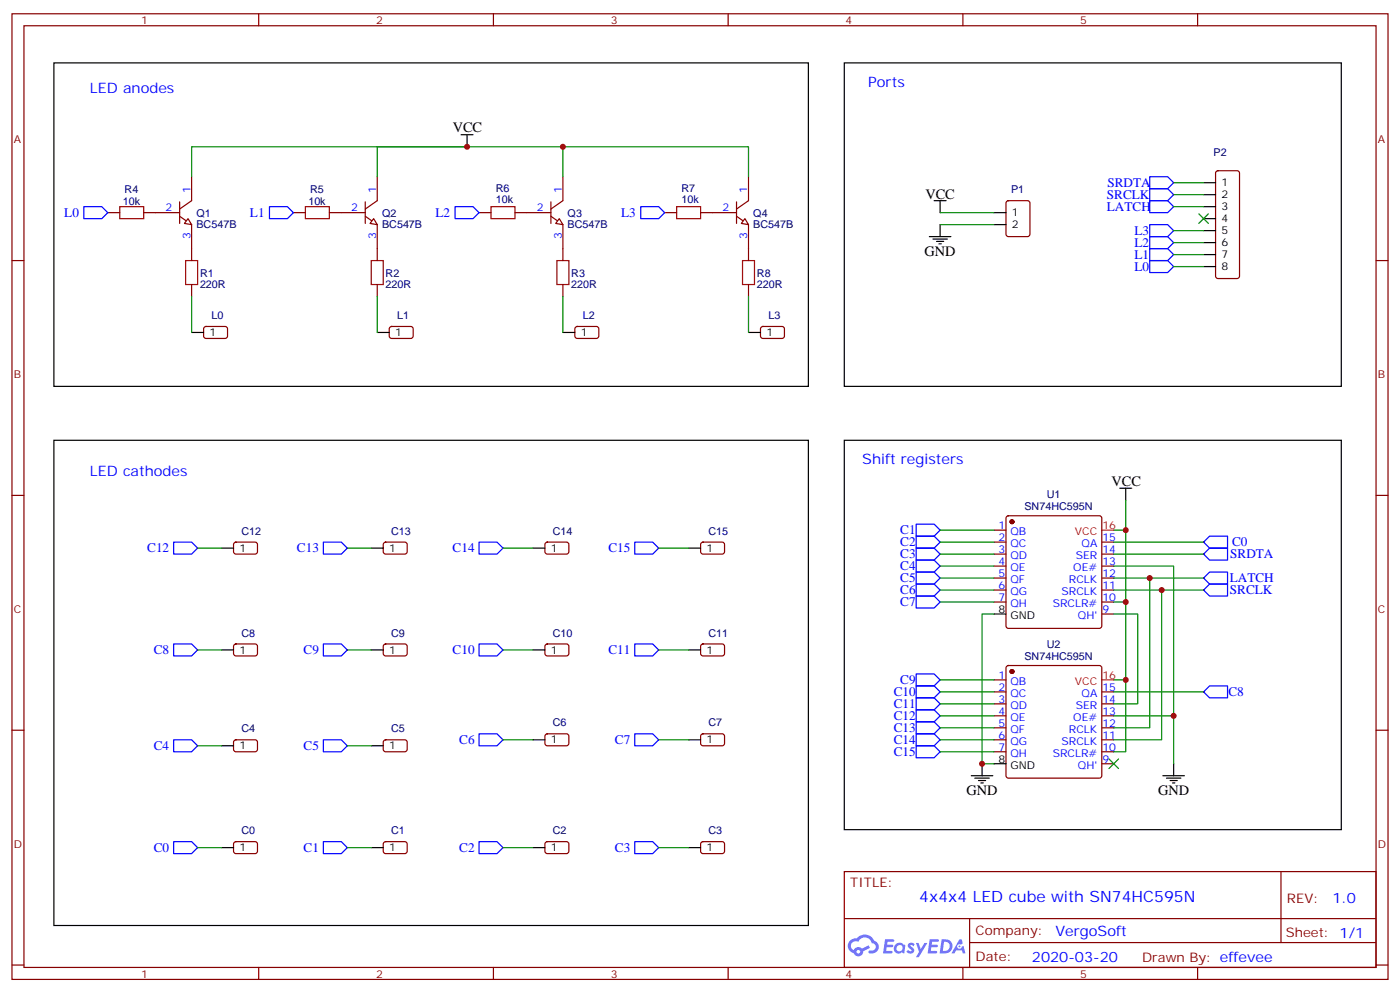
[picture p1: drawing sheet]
<svg xmlns="http://www.w3.org/2000/svg" width="412mm" height="292mm" viewBox="0 0 412 292" stroke-linecap="round" stroke-linejoin="round" font-family="sans-serif">
<path d="M15.9 18.5h222.2v95.3h-222.2zM248.7 18.5h146.4v95.3h-146.4zM15.9 129.6h222.2v142.9h-222.2zM248.7 129.6h146.4v114.7h-146.4z" fill="none" stroke="#000" stroke-width=".35"/>
<g fill="none" stroke="#870000" stroke-width=".35">
<path d="M3.5 4.1h405.4v284.3h-405.4zM7.1 7.6h398.2v277.3h-398.2zM76.2 4.1v3.5M145.3 4.1v3.5M214.5 4.1v3.5M283.6 4.1v3.5M352.8 4.1v3.5M3.5 76.7h3.6M405.3 76.7h3.6M3.5 145.9h3.6M405.3 145.9h3.6M3.5 215h3.6"/>
<path d="M405.3 215h3.6M248.7 256.6h156.6v28.3h-156.6zM377.3 256.7v20.8M248.7 270.5h156.5M285.6 277.5h119.6M285.6 270.5v14.1M3.5 284.2h3.6M76.2 284.9v3.5M145.3 284.9v3.5M214.5 284.9v3.5M283.6 284.9v3.5M352.8 284.9v3.5"/>
<path d="M405.3 284.2h3.6"/>
</g>
<g fill="#5487ff">
<path d="M267.7 277.8a1.22 1.22 0 0 1 1.7 .3l-.4 .6a.47 .47 0 0 0-.3-.4 .47 .47 0 0 0-.5 .1l.1 .3a1.14 1.14 0 0 1 .8 1.7 1.14 1.14 0 0 1-1.9 0l-.2-.2 .5-.5 .7 .4a.29 .29 0 0 0 .3-.2 .29 .29 0 0 0-.2-.4 1.04 1.04 0 0 1-.6-1.7z"/>
<path d="M260.7 276.6h2.4l.3 .2-.2 .5h-1.8l-.1 .9h1.5l.3 .3-.3 .4h-1.6l-.2 1.1 1.7 .1 .2 .3-.2 .3h-2.6z"/>
<path d="M273.8 276.6h2.4l.3 .2-.1 .5h-1.8l-.2 .9h1.6l.3 .3-.4 .4h-1.6l-.1 1.1 1.7 .1 .2 .3-.2 .3h-2.6z"/>
<path d="M282.6 276.6h.7l.3 1.2-.6 .3a.69 .69 0 0 0-1 .3 .69 .69 0 0 0 .4 1 .69 .69 0 0 0 .9-.6l.5-.3 .6 2.2h-.8l-.2-.9h-1.8l-.5 .9h-.8z"/>
<path d="M269.8 277.7h.8l.6 1.8 1.1-1.8h.9l-2.6 4.1h-.8l.9-1.5z"/>
<path d="M277.4 276.6l-.6 4.1h1.3a2.11 2.11 0 0 0 2.5-2.1 2.11 2.11 0 0 0-2.5-2zM278.1 277.3a1.39 1.39 0 0 1 1.7 1.4 1.39 1.39 0 0 1-1.8 1.3h-.3z"/>
<path d="M263.7 278.2a1.54 1.54 0 0 0-.1 2.1 1.54 1.54 0 0 0 2.2 .2l.6 .2 .3-2.3-.2-.2-.4-.1a1.49 1.49 0 0 0-2.4 .1zM264 279.2a.94 .94 0 0 1 1.8 0 .94 .94 0 0 1-1.8 0z"/>
<path d="M250.4 276.9a2.18 2.18 0 0 0 1.1 3.8 1.44 1.44 0 0 0 1.6 .9 1.44 1.44 0 0 0 1.2-1.5l2-1-.5-.7-1.9 .9a1.47 1.47 0 0 0-2.4 .5 1.39 1.39 0 0 1-.7-2 1.39 1.39 0 0 1 2-.4 2.12 2.12 0 0 1 2.2-1.3 2.12 2.12 0 0 1 1.9 1.6 1.14 1.14 0 0 1 1.1 1.5 1.14 1.14 0 0 1-1.7 .7 .43 .43 0 0 0-.5 .3 .43 .43 0 0 0 .4 .5 1.98 1.98 0 0 0 2.5-1.2 1.98 1.98 0 0 0-1.2-2.5 3.1 3.1 0 0 0-5.3-.7l-.9 .1zM252.3 280.2a.55 .55 0 0 1 1.1 0 .55 .55 0 0 1-1.1 0z"/>
<circle cx="282.6" cy="278.7" r=".26"/>
</g>
<g fill="none" stroke="#870000" stroke-width=".35">
<path d="M52.9 59.4v6.4M56.4 59.1l-3.5 2.5M296.6 59.3l.4-.2h5.7l.6 .4 .1 9.5-.5 .6-5.9 .1-.6-.5-.1-9.4zM52.9 63.7l3.5 2.4M292.8 156.1h3.5M292.8 159.6h3.5M296.6 152.1l.4-.2h26.8l.5 .2 .3 .5v31.7l-.3 .5-.5 .2h-26.8l-.5-.2-.2-.5v-31.7zM324.6 159.6h3.5M292.8 163.2h3.5M292.8 166.7h3.5M292.8 170.2h3.5M292.8 173.7h3.5"/>
<path d="M292.8 177.3h3.5M324.6 163.2h3.5M324.6 166.7h3.5M324.6 170.2h3.5M324.6 173.7h3.5M324.6 177.3h3.5M296.6 196.2l.4-.2h26.8l.5 .2 .3 .5v31.7l-.3 .5-.5 .2h-26.8l-.5-.2-.2-.5v-31.7zM324.6 180.8h3.5M292.8 200.2h3.5M292.8 203.7h3.5M292.8 207.3h3.5M292.8 210.8h3.5"/>
<path d="M292.8 214.3h3.5M292.8 217.8h3.5M324.6 203.7h3.5M324.6 207.3h3.5M324.6 210.8h3.5M324.6 214.3h3.5M324.6 217.8h3.5M292.8 221.4h3.5M324.6 221.4h3.5M324.6 224.9h3.5"/>
</g>
<path d="M292.8 62.6h3.5M292.8 66.1h3.5M292.8 180.8h3.5M292.8 224.9h3.5" fill="none" stroke="#000" stroke-width=".35"/>
<g fill="#870000" stroke="#870000" stroke-width=".35">
<circle cx="298.1" cy="197.7" r=".53"/>
<circle cx="298.1" cy="153.6" r=".53"/>
</g>
<path d="M324.6 156.1h3.5M324.6 200.2h3.5" fill="none" stroke="#f00" stroke-width=".35"/>
<path d="M55.4 64.4l1 1.7-2.1-.3z" fill="#fff" stroke="#870000" stroke-width=".35"/>
<path d="M56.4 52v7.1M107.6 59.4v6.4M111.1 59.1l-3.5 2.5M45.9 62.6h7M56.4 66.1v7.1M107.6 63.7l3.5 2.4" fill="none" stroke="#870000" stroke-width=".35"/>
<path d="M110.1 64.4l1 1.7-2.1-.3z" fill="#fff" stroke="#870000" stroke-width=".35"/>
<path d="M111.1 52v7.1M162.3 59.4v6.4M165.8 59.1l-3.5 2.5M100.5 62.6h7.1M111.1 66.1v7.1M162.3 63.7l3.5 2.4" fill="none" stroke="#870000" stroke-width=".35"/>
<path d="M164.7 64.4l1.1 1.7-2.1-.3z" fill="#fff" stroke="#870000" stroke-width=".35"/>
<g fill="none" stroke="#870000" stroke-width=".35">
<path d="M165.8 52v7.1M217 59.4v6.4M220.5 59.1l-3.5 2.5M31.7 62.6h3.6M42.3 62.6h3.6M56.4 73.2v3.5M86.4 62.6h3.6M97 62.6h3.5M111.1 73.2v3.5M141.1 62.6h3.5M151.7 62.6h10.6M165.8 66.1v10.6"/>
<path d="M195.8 62.6h3.5M206.4 62.6h3.5M217 63.7l3.5 2.4M220.5 73.2v3.5M56.4 83.8v3.5M60.2 96.3l.5-.2 5.9 .1 .4 .6v2.4l-.7 .5-5.9-.1-.4-.6v-2.2zM111.1 83.8v3.5M114.9 96.3l.5-.2 5.9 .1 .4 .6-.1 2.4-.6 .5-5.9-.1-.4-.6v-2.2zM165.8 83.8v3.5M169.6 96.3l.4-.2 6 .1 .4 .6-.1 2.4-.6 .5-5.9-.1-.5-.6v-2.2zM220.5 83.8v3.5M224.2 96.3l.5-.2 5.9 .1 .5 .6-.1 2.4-.6 .5-6-.1-.4-.6v-2.2z"/>
<path d="M69 159.8l.5-.2 5.9 .1 .4 .6v2.4l-.7 .5-5.9-.1-.4-.6v-2.2zM113.1 159.8l.5-.2 5.9 .1 .4 .6v2.4l-.7 .5-5.9-.1-.4-.6v-2.2zM160.7 159.8l.5-.2 5.9 .1 .5 .6-.1 2.4-.6 .5-6-.1-.4-.6v-2.2zM206.6 159.8l.5-.2 5.9 .1 .4 .6v2.4l-.7 .5-5.9-.1-.4-.6v-2.2zM69 189.8l.5-.2 5.9 .1 .4 .6v2.4l-.7 .4h-5.9l-.4-.7v-2.1zM113.1 189.8l.5-.2 5.9 .1 .4 .6v2.4l-.7 .4h-5.9l-.4-.7v-2.1zM160.7 189.8l.5-.2 5.9 .1 .5 .6-.1 2.4-.6 .4h-6l-.4-.7v-2.1zM206.6 189.8l.5-.2 5.9 .1 .4 .6v2.4l-.7 .4h-5.9l-.4-.7v-2.1zM69 218l.5-.2 5.9 .1 .4 .6v2.4l-.7 .5-5.9-.1-.4-.6v-2.2zM113.1 218l.5-.2 5.9 .1 .4 .6v2.4l-.7 .5-5.9-.1-.4-.6v-2.2zM160.7 216.3l.5-.2h5.9l.5 .7-.1 2.4-.6 .4-6-.1-.4-.6v-2.1zM206.6 216.3l.5-.2h5.9l.4 .7v2.4l-.7 .4-5.9-.1-.4-.6v-2.1z"/>
<path d="M69 248l.5-.2 5.9 .1 .4 .6v2.4l-.7 .5-5.9-.1-.4-.7v-2.1zM113.1 248l.5-.2 5.9 .1 .4 .6v2.4l-.7 .5-5.9-.1-.4-.7v-2.1zM160.7 248l.5-.2 5.9 .1 .5 .6-.1 2.4-.6 .5-6-.1-.4-.7v-2.1zM206.6 248l.5-.2 5.9 .1 .4 .6v2.4l-.7 .5-5.9-.1-.4-.7v-2.1z"/>
</g>
<path d="M35.3 60.9h7v3.5h-7zM54.7 76.7h3.5v7.1h-3.5zM90 60.9h7v3.5h-7zM109.4 76.7h3.5v7.1h-3.5zM144.6 60.9h7.1v3.5h-7.1zM164 76.7h3.6v7.1h-3.6zM199.3 60.9h7.1v3.5h-7.1zM218.7 76.7h3.5v7.1h-3.5z" fill="none" stroke="#a10000" stroke-width=".35"/>
<g fill="none" stroke="#000" stroke-width=".35">
<path d="M56.4 97.9h3.6M111.1 97.9h3.6M165.8 97.9h3.5M220.5 97.9h3.5M65.3 161.4h3.5M109.4 161.4h3.5M157 161.4h3.5M202.8 161.4h3.6M65.3 191.4h3.5M109.4 191.4h3.5M157 191.4h3.5M202.8 191.4h3.6"/>
<path d="M65.3 219.6h3.5M109.4 219.6h3.5M157 217.8h3.5M202.8 217.8h3.6M65.3 249.6h3.5M109.4 249.6h3.5M157 249.6h3.5M202.8 249.6h3.6"/>
</g>
<path d="M219.4 64.4l1.1 1.7-2.1-.3z" fill="#fff" stroke="#870000" stroke-width=".35"/>
<path d="M220.5 52v7.1M358.3 50.5l.5-.2h5.6l.5 .2 .2 .5v30.3l-.2 .5-.5 .2h-5.6l-.5-.2-.2-.5v-30.3zM209.9 62.6h7.1M220.5 66.1v7.1" fill="none" stroke="#870000" stroke-width=".35"/>
<g fill="none" stroke="#000" stroke-width=".35">
<path d="M135.8 39.7h3.5M137.6 39.7v3.5M275.2 59.1h3.5M276.9 59.1v3.5M354.5 53.8h3.6M354.5 57.3h3.6M273.8 69.7h6.3M274.8 70.4h4.2M275.9 71.1h2.1M276.6 71.8h.7M276.9 66.1v3.6M354.5 60.9h3.6"/>
<path d="M354.5 64.4h3.6M354.5 67.9h3.6M354.5 71.4h3.6M354.5 75h3.6M354.5 78.5h3.6M329.8 143.8h3.6M331.6 143.8v3.5M286.1 228.4h6.4M287.2 229.1h4.2M288.2 229.8h2.1M288.9 230.5h.7M289.3 224.9v3.5"/>
<path d="M342.5 228.4h6.4M343.6 229.1h4.2M344.7 229.8h2.1M345.4 230.5h.7M345.7 224.9v3.5"/>
</g>
<g fill="none" stroke="#00f" stroke-width=".35">
<path d="M338.7 59.1h5.3l1.7 1.8-1.7 1.7h-5.3zM338.7 55.6h5.3l1.7 1.7-1.7 1.8h-5.3zM338.7 52h5.3l1.7 1.8-1.7 1.8h-5.3zM24.7 60.9h5.3l1.7 1.7-1.7 1.8h-5.3zM79.4 60.9h5.3l1.7 1.7-1.7 1.8h-5.3zM134.1 60.9h5.2l1.8 1.7-1.8 1.8h-5.2zM188.7 60.9h5.3l1.8 1.7-1.8 1.8h-5.3zM338.7 66.1h5.3l1.7 1.8-1.7 1.8h-5.3zM338.7 69.7h5.3l1.7 1.7-1.7 1.8h-5.3zM338.7 73.2h5.3l1.7 1.8-1.7 1.7h-5.3zM338.7 76.7h5.3l1.7 1.8-1.7 1.8h-5.3zM51.2 159.6h5.2l1.8 1.8-1.8 1.8h-5.2z"/>
<path d="M95.2 159.6h5.3l1.8 1.8-1.8 1.8h-5.3zM141.1 159.6h5.3l1.8 1.8-1.8 1.8h-5.3zM187 159.6h5.3l1.7 1.8-1.7 1.8h-5.3zM269.9 154.3h5.3l1.7 1.8-1.7 1.8h-5.3zM269.9 157.9h5.3l1.7 1.7-1.7 1.8h-5.3zM354.5 159.6l1.8-1.7h5.3v3.5h-5.3zM269.9 172h5.3l1.7 1.7-1.7 1.8h-5.3zM269.9 168.5h5.3l1.7 1.7-1.7 1.8h-5.3zM269.9 164.9h5.3l1.7 1.8-1.7 1.8h-5.3zM269.9 161.4h5.3l1.7 1.8-1.7 1.7h-5.3zM269.9 175.5h5.3l1.7 1.8-1.7 1.7h-5.3zM354.5 173.7l1.8-1.7h5.3v3.5h-5.3z"/>
<path d="M354.5 170.2l1.8-1.7h5.3v3.5h-5.3zM354.5 163.2l1.8-1.8h5.3v3.5h-5.3zM51.2 189.6h5.2l1.8 1.8-1.8 1.7h-5.2zM95.2 189.6h5.3l1.8 1.8-1.8 1.7h-5.3zM141.1 189.6h5.3l1.8 1.8-1.8 1.7h-5.3zM187 189.6h5.3l1.7 1.8-1.7 1.7h-5.3zM269.9 198.4h5.3l1.7 1.8-1.7 1.8h-5.3zM51.2 217.8h5.2l1.8 1.8-1.8 1.8h-5.2zM95.2 217.8h5.3l1.8 1.8-1.8 1.8h-5.3zM141.1 216.1h5.3l1.8 1.7-1.8 1.8h-5.3zM187 216.1h5.3l1.7 1.7-1.7 1.8h-5.3zM269.9 205.5h5.3l1.7 1.8-1.7 1.7h-5.3z"/>
<path d="M269.9 202h5.3l1.7 1.7-1.7 1.8h-5.3zM269.9 209h5.3l1.7 1.8-1.7 1.7h-5.3zM269.9 212.5h5.3l1.7 1.8-1.7 1.8h-5.3zM269.9 216.1h5.3l1.7 1.7-1.7 1.8h-5.3zM269.9 219.6h5.3l1.7 1.8-1.7 1.7h-5.3zM354.5 203.7l1.8-1.7h5.3v3.5h-5.3zM51.2 247.8h5.2l1.8 1.8-1.8 1.8h-5.2zM95.2 247.8h5.3l1.8 1.8-1.8 1.8h-5.3zM141.1 247.8h5.3l1.8 1.8-1.8 1.8h-5.3zM187 247.8h5.3l1.7 1.8-1.7 1.8h-5.3z"/>
</g>
<g fill="none" stroke="#008700" stroke-width=".35">
<path d="M56.4 52v-8.8h109.4v8.8M137.6 43.2h-26.5v8.8M165.8 43.2h54.7v8.8M345.7 57.3h8.8M345.7 53.8h8.8M276.9 66.1h15.9M276.9 62.6h15.9M345.7 60.9h8.8M345.7 67.9h8.8M345.7 71.4h8.8M345.7 75h8.8M345.7 78.5h8.8"/>
<path d="M56.4 87.3v10.6M111.1 87.3v10.6M165.8 87.3v10.6M220.5 87.3v10.6M276.9 159.6h15.9M276.9 156.1h15.9M328.1 156.1h3.5v44.1h-3.5M328.1 159.6h26.4M331.6 147.3v8.8M58.2 161.4h7.1M102.3 161.4h7.1M148.2 161.4h8.8"/>
<path d="M194 161.4h8.8M276.9 177.3h15.9M276.9 173.7h15.9M276.9 170.2h15.9M276.9 163.2h15.9M276.9 166.7h15.9M328.1 166.7h17.6v44.1h-17.6M328.1 177.3h3.5M328.1 173.7h26.4M328.1 170.2h26.4M328.1 163.2h26.4M338.7 170.2v44.1h-10.6"/>
<path d="M342.2 173.7v44.1h-14.1M58.2 191.4h7.1M102.3 191.4h7.1M148.2 191.4h8.8M194 191.4h8.8M292.8 180.8h-3.5v44.1h3.5M328.1 180.8h7v26.5h-7M58.2 219.6h7.1M102.3 219.6h7.1M148.2 217.8h8.8M194 217.8h8.8M276.9 207.3h15.9"/>
<path d="M276.9 203.7h15.9M276.9 200.2h15.9M276.9 217.8h15.9M276.9 210.8h15.9M276.9 214.3h15.9M328.1 203.7h26.4M331.6 200.2v21.2h-3.5M345.7 210.8v14.1M276.9 221.4h15.9M58.2 249.6h7.1M102.3 249.6h7.1M148.2 249.6h8.8"/>
<path d="M194 249.6h8.8"/>
</g>
<g fill="#c00">
<circle cx="137.6" cy="43.2" r=".88"/>
<circle cx="331.6" cy="156.1" r=".88"/>
<circle cx="345.7" cy="210.8" r=".88"/>
<circle cx="331.6" cy="177.3" r=".88"/>
<circle cx="342.2" cy="173.7" r=".88"/>
<circle cx="289.3" cy="224.9" r=".88"/>
<circle cx="338.7" cy="170.2" r=".88"/>
<circle cx="331.6" cy="200.2" r=".88"/>
<circle cx="165.8" cy="43.2" r=".88"/>
</g>
<g fill="#c00" stroke="#008700" stroke-width=".35">
<path d="M326.7 223.5l2.8 2.8zM329.5 223.5l-2.8 2.8z"/>
<path d="M353.1 63l2.9 2.8zM356 63l-2.9 2.8z"/>
</g>
<text font-size="4.6" fill="#00f" x="270.8" y="265.7">4x4x4 LED cube with SN74HC595N</text>
<g font-size="4.2" fill="#00f">
<text x="26.5" y="27.3">LED anodes</text>
<text x="255.8" y="25.6">Ports</text>
<text x="254" y="136.7">Shift registers</text>
<text x="26.5" y="140.2">LED cathodes</text>
<text x="392.5" y="265.9">1.0</text>
<text x="310.9" y="275.5">VergoSoft</text>
<text x="304" y="283.3">2020-03-20</text>
</g>
<g font-size="4.2">
<text x="133.3" y="39">VCC</text>
<text x="272.6" y="58.7">VCC</text>
<text x="272.3" y="75.3">GND</text>
<text x="327.4" y="143.1">VCC</text>
<text x="284.7" y="234.1">GND</text>
<text x="341.1" y="234.1">GND</text>
</g>
<g font-size="3.9" fill="#00f">
<text x="326.1" y="58.6">SRCLK</text>
<text x="326.2" y="55">SRDTA</text>
<text x="18.9" y="63.9">L0</text>
<text x="73.6" y="63.9">L1</text>
<text x="128.3" y="63.9">L2</text>
<text x="183" y="63.9">L3</text>
<text x="326.1" y="62.1">LATCH</text>
<text x="334.2" y="69.2">L3</text>
<text x="334.2" y="72.7">L2</text>
<text x="334.2" y="76.2">L1</text>
<text x="334.2" y="79.7">L0</text>
<text x="265.2" y="157.3">C1</text>
<text x="265.2" y="160.9">C2</text>
<text x="362.9" y="160.9">C0</text>
<text x="43.4" y="162.7">C12</text>
<text x="87.5" y="162.7">C13</text>
<text x="133.3" y="162.7">C14</text>
<text x="179.2" y="162.7">C15</text>
<text x="265.2" y="167.9">C4</text>
<text x="265.2" y="164.4">C3</text>
<text x="362.4" y="164.4">SRDTA</text>
<text x="265.2" y="171.5">C5</text>
<text x="362.3" y="171.5">LATCH</text>
<text x="265.2" y="175">C6</text>
<text x="265.2" y="178.5">C7</text>
<text x="362.3" y="175">SRCLK</text>
<text x="45.3" y="192.6">C8</text>
<text x="89.4" y="192.6">C9</text>
<text x="133.3" y="192.6">C10</text>
<text x="179.2" y="192.6">C11</text>
<text x="265.2" y="201.4">C9</text>
<text x="263.3" y="208.5">C11</text>
<text x="263.3" y="205">C10</text>
<text x="361.9" y="205">C8</text>
<text x="263.3" y="212">C12</text>
<text x="263.3" y="215.6">C13</text>
<text x="45.3" y="220.9">C4</text>
<text x="89.4" y="220.9">C5</text>
<text x="135.3" y="219.1">C6</text>
<text x="181.1" y="219.1">C7</text>
<text x="263.3" y="219.1">C14</text>
<text x="263.3" y="222.6">C15</text>
<text x="45.3" y="250.8">C0</text>
<text x="89.4" y="250.8">C1</text>
<text x="135.3" y="250.8">C2</text>
<text x="181.1" y="250.8">C3</text>
</g>
<g font-size="3.9" fill="#800">
<text x="250.5" y="261.2">TITLE:</text>
<text x="379.1" y="265.9">REV:</text>
<text x="287.4" y="275.4">Company:</text>
<text x="378.7" y="276">Sheet: 1/1</text>
<text x="287.4" y="283.1">Date:</text>
<text x="336.4" y="283.2">Drawn By: effevee</text>
</g>
<g font-size="3.2" fill="#800">
<text x="41.6" y="7.1">1</text>
<text x="110.8" y="7.1">2</text>
<text x="179.9" y="7.1">3</text>
<text x="249.1" y="7.1">4</text>
<text x="318.2" y="7.1">5</text>
<text x="4.1" y="42.2">A</text>
<text x="405.9" y="42.2">A</text>
<text x="4.1" y="111.3">B</text>
<text x="405.9" y="111.3">B</text>
<text x="4.1" y="180.4">C</text>
<text x="405.9" y="180.4">C</text>
<text x="4.1" y="249.6">D</text>
<text x="405.9" y="249.6">D</text>
<text x="41.6" y="287.9">1</text>
<text x="110.8" y="287.9">2</text>
<text x="179.9" y="287.9">3</text>
<text x="249.1" y="287.9">4</text>
<text x="318.2" y="287.9">5</text>
</g>
<g font-size="3.2" fill="#000080">
<text x="357.5" y="46">P2</text>
<text x="36.7" y="56.7">R4</text>
<text x="91.4" y="56.7">R5</text>
<text x="146.1" y="59.8">10k</text>
<text x="146.1" y="56.6">R6</text>
<text x="200.7" y="59.8">10k</text>
<text x="200.7" y="56.6">R7</text>
<text x="297.8" y="56.7">P1</text>
<text x="36.1" y="60.2">10k</text>
<text x="57.9" y="63.9">Q1</text>
<text x="90.8" y="60.2">10k</text>
<text x="112.5" y="63.9">Q2</text>
<text x="167.2" y="63.9">Q3</text>
<text x="221.9" y="63.9">Q4</text>
<text x="57.9" y="67">BC547B</text>
<text x="112.5" y="67">BC547B</text>
<text x="167.2" y="67">BC547B</text>
<text x="221.9" y="67">BC547B</text>
<text x="58.9" y="81.5">R1</text>
<text x="113.6" y="81.5">R2</text>
<text x="168.3" y="81.5">R3</text>
<text x="223" y="81.5">R8</text>
<text x="58.9" y="84.7">220R</text>
<text x="113.6" y="84.7">220R</text>
<text x="168.3" y="84.7">220R</text>
<text x="223" y="84.7">220R</text>
<text x="62.3" y="94">L0</text>
<text x="117" y="94">L1</text>
<text x="171.7" y="94">L2</text>
<text x="226.3" y="94">L3</text>
<text x="308.3" y="146.6">U1</text>
<text x="301.8" y="150.2">SN74HC595N</text>
<text x="71.1" y="157.5">C12</text>
<text x="115.2" y="157.5">C13</text>
<text x="162.8" y="157.5">C14</text>
<text x="208.7" y="157.5">C15</text>
<text x="71.1" y="187.5">C8</text>
<text x="115.2" y="187.5">C9</text>
<text x="162.8" y="187.5">C10</text>
<text x="208.7" y="187.5">C11</text>
<text x="308.3" y="190.7">U2</text>
<text x="301.8" y="194.3">SN74HC595N</text>
<text x="71.1" y="215.7">C4</text>
<text x="115.2" y="215.7">C5</text>
<text x="162.8" y="213.9">C6</text>
<text x="208.7" y="213.9">C7</text>
<text x="71.1" y="245.7">C0</text>
<text x="115.2" y="245.7">C1</text>
<text x="162.8" y="245.7">C2</text>
<text x="208.7" y="245.7">C3</text>
</g>
<g font-size="3.2" fill="#00f">
<text x="56.1" y="57" transform="rotate(-90 56.1 57)">1</text>
<text x="110.8" y="57" transform="rotate(-90 110.8 57)">1</text>
<text x="165.5" y="57" transform="rotate(-90 165.5 57)">1</text>
<text x="220.1" y="57" transform="rotate(-90 220.1 57)">1</text>
<text x="48.8" y="62.3">2</text>
<text x="103.5" y="62.3">2</text>
<text x="158.1" y="62.3">2</text>
<text x="212.8" y="62.3">2</text>
<text x="56.1" y="70.3" transform="rotate(-90 56.1 70.3)">3</text>
<text x="110.8" y="70.3" transform="rotate(-90 110.8 70.3)">3</text>
<text x="165.5" y="70.3" transform="rotate(-90 165.5 70.3)">3</text>
<text x="220.1" y="70.3" transform="rotate(-90 220.1 70.3)">3</text>
<text x="294.1" y="155.8">1</text>
<text x="294.1" y="159.3">2</text>
<text x="297.6" y="157.5">QB</text>
<text x="297.6" y="161">QC</text>
<text x="318.6" y="161">QA</text>
<text x="324.7" y="159.3">15</text>
<text x="294.1" y="162.8">3</text>
<text x="294.1" y="166.3">4</text>
<text x="297.6" y="164.6">QD</text>
<text x="316.9" y="164.6">SER</text>
<text x="324.7" y="166.3">13</text>
<text x="324.7" y="162.8">14</text>
<text x="294.1" y="169.9">5</text>
<text x="294.1" y="173.4">6</text>
<text x="297.6" y="168.1">QE</text>
<text x="297.6" y="171.6">QF</text>
<text x="314.9" y="171.6">RCLK</text>
<text x="316.1" y="168.1">OE#</text>
<text x="324.7" y="173.4">11</text>
<text x="324.7" y="169.9">12</text>
<text x="294.1" y="176.9">7</text>
<text x="297.6" y="175.2">QG</text>
<text x="297.6" y="178.7">QH</text>
<text x="310.1" y="178.7">SRCLR#</text>
<text x="312.7" y="175.2">SRCLK</text>
<text x="324.7" y="176.9">10</text>
<text x="317.5" y="182.2">QH'</text>
<text x="324.7" y="180.4">9</text>
<text x="294.1" y="199.8">1</text>
<text x="294.1" y="203.4">2</text>
<text x="297.6" y="201.6">QB</text>
<text x="324.7" y="203.4">15</text>
<text x="294.1" y="206.9">3</text>
<text x="297.6" y="205.1">QC</text>
<text x="297.6" y="208.7">QD</text>
<text x="316.9" y="208.7">SER</text>
<text x="318.6" y="205.1">QA</text>
<text x="324.7" y="206.9">14</text>
<text x="294.1" y="210.4">4</text>
<text x="294.1" y="214">5</text>
<text x="297.6" y="212.2">QE</text>
<text x="297.6" y="215.7">QF</text>
<text x="314.9" y="215.7">RCLK</text>
<text x="316.1" y="212.2">OE#</text>
<text x="324.7" y="214">12</text>
<text x="324.7" y="210.4">13</text>
<text x="294.1" y="217.5">6</text>
<text x="294.1" y="221">7</text>
<text x="297.6" y="219.3">QG</text>
<text x="312.7" y="219.3">SRCLK</text>
<text x="324.7" y="221">10</text>
<text x="324.7" y="217.5">11</text>
<text x="297.6" y="222.8">QH</text>
<text x="310.1" y="222.8">SRCLR#</text>
<text x="317.5" y="226.3">QH'</text>
<text x="324.7" y="224.5">9</text>
</g>
<g font-size="3.2">
<text x="359.8" y="54.9">1</text>
<text x="359.8" y="58.4">2</text>
<text x="298.1" y="63.7">1</text>
<text x="359.8" y="61.9">3</text>
<text x="359.8" y="65.4">4</text>
<text x="298.1" y="67.2">2</text>
<text x="359.8" y="69">5</text>
<text x="359.8" y="72.5">6</text>
<text x="359.8" y="76">7</text>
<text x="359.8" y="79.6">8</text>
<text x="61.7" y="99">1</text>
<text x="116.4" y="99">1</text>
<text x="171.1" y="99">1</text>
<text x="225.8" y="99">1</text>
<text x="70.6" y="162.5">1</text>
<text x="114.7" y="162.5">1</text>
<text x="162.3" y="162.5">1</text>
<text x="208.1" y="162.5">1</text>
<text x="294.1" y="180.4">8</text>
<text x="297.6" y="182.2">GND</text>
<text x="70.6" y="192.4">1</text>
<text x="114.7" y="192.4">1</text>
<text x="162.3" y="192.4">1</text>
<text x="208.1" y="192.4">1</text>
<text x="70.6" y="220.7">1</text>
<text x="114.7" y="220.7">1</text>
<text x="162.3" y="218.9">1</text>
<text x="208.1" y="218.9">1</text>
<text x="294.1" y="224.5">8</text>
<text x="297.6" y="226.3">GND</text>
<text x="70.6" y="250.6">1</text>
<text x="114.7" y="250.6">1</text>
<text x="162.3" y="250.6">1</text>
<text x="208.1" y="250.6">1</text>
</g>
<g font-size="3.2" fill="#f00">
<text x="324.7" y="155.8">16</text>
<text x="316.6" y="157.5">VCC</text>
<text x="316.6" y="201.6">VCC</text>
<text x="324.7" y="199.8">16</text>
</g>
</svg>
